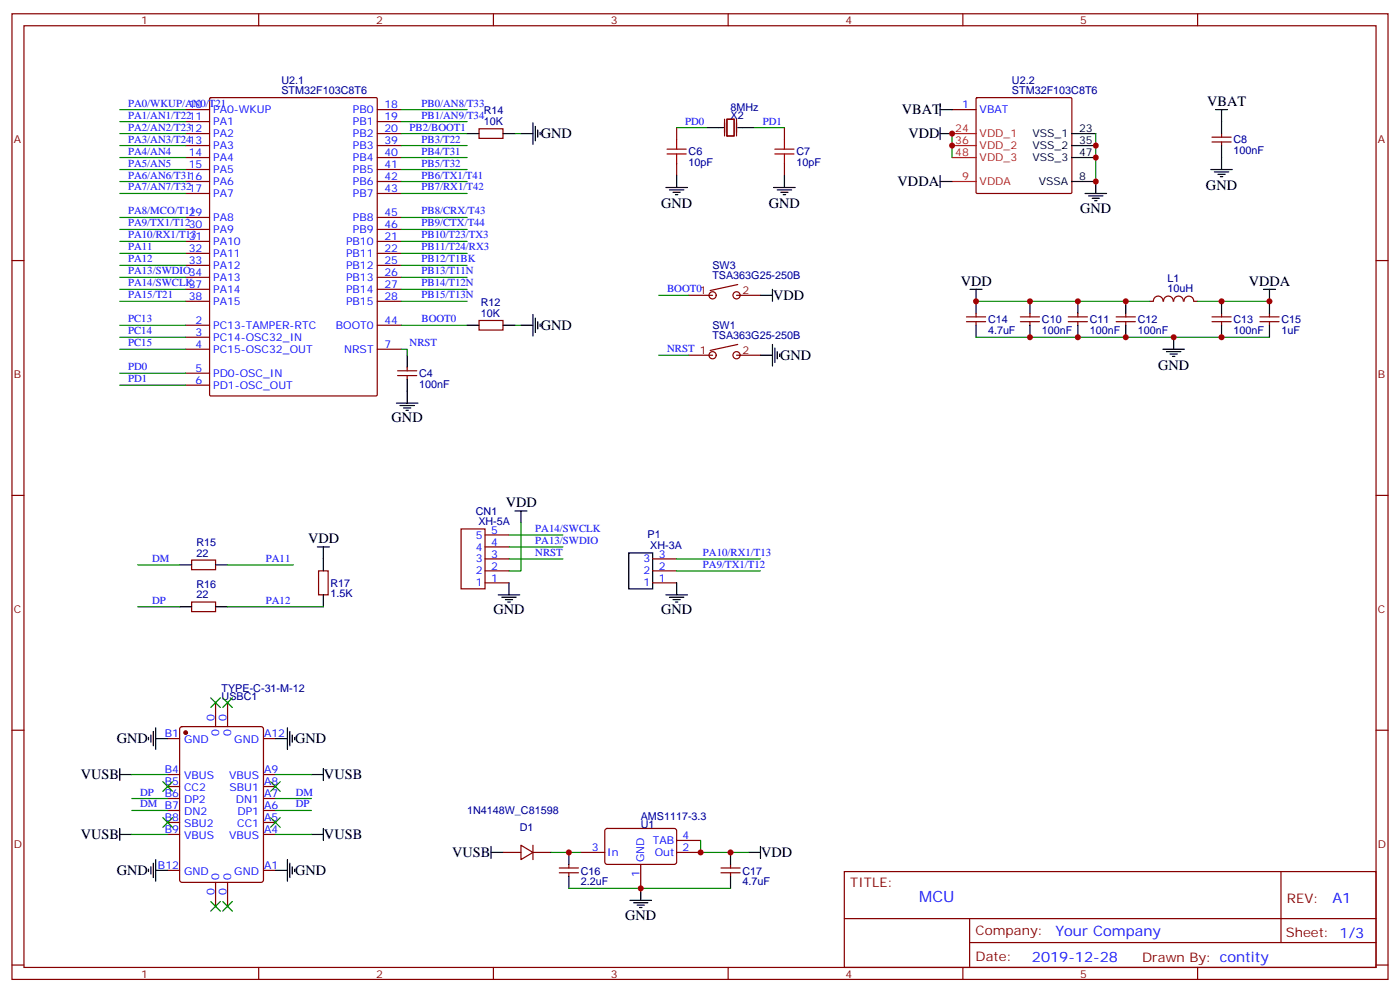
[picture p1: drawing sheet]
<svg xmlns="http://www.w3.org/2000/svg" width="412mm" height="292mm" viewBox="0 0 412 292" stroke-linecap="round" stroke-linejoin="round" font-family="sans-serif">
<g fill="none" stroke="#870000" stroke-width=".35">
<path d="M3.5 4.1h405.4v284.3h-405.4zM7.1 7.6h398.2v277.3h-398.2zM76.2 4.1v3.5M145.3 4.1v3.5M214.5 4.1v3.5M283.6 4.1v3.5M352.8 4.1v3.5M54.7 32.3h7M54.7 35.8h7M54.7 39.3h7M61.8 28.9l.3-.1h48.7l.3 .1v87.3l-.2 .3-48.8 .1-.3-.2zM111.1 32.3h7.1"/>
<path d="M111.1 35.8h7.1M111.1 39.3h7.1M141.1 37.9h7.1v2.8h-7.1zM199.3 37.6v3.5M213.4 35.1v4.9M214.1 35.1h2.2v4.9h-2.2zM217 35.1v4.9M231.1 37.6v3.5M280.5 32.3h7M287.6 28.9l.3-.1h27.7l.1 .3v27.7l-.3 .2-27.7-.1-.2-.3zM359.8 39.3v1.1M54.7 42.9h7"/>
<path d="M54.7 46.4h7M54.7 49.9h7M54.7 53.4h7M54.7 57h7M111.1 42.9h7.1M111.1 46.4h7.1M111.1 49.9h7.1M111.1 53.4h7.1M111.1 57h7.1M199.3 48.2v3.5M231.1 48.2v3.5M357 40.4h5.7"/>
<path d="M357 41.8h5.7M359.8 41.8v1.1M3.5 76.7h3.6M54.7 71.1h7M54.7 74.6h7M54.7 78.1h7M54.7 64h7M54.7 67.6h7M111.1 71.1h7.1M111.1 74.6h7.1M111.1 78.1h7.1M111.1 64h7.1"/>
<path d="M111.1 67.6h7.1M405.3 76.7h3.6M54.7 95.8h7M54.7 81.7h7M54.7 85.2h7M54.7 88.7h7M54.7 99.3h7M111.1 95.8h7.1M111.1 81.7h7.1M111.1 85.2h7.1M111.1 88.7h7.1M141.1 94.4h7.1v2.8h-7.1z"/>
<path d="M202.8 87h7.1M217 87h7M217.3 83.8l-8.1 1.7M284.7 94.7h5.6M284.7 93.3h5.6M287.5 92.3v1M287.5 94.7v1.1M300.6 94.7h5.6M300.6 93.3h5.6M303.4 92.3v1M303.4 94.7v1.1M314.7 94.7h5.6"/>
<path d="M314.7 93.3h5.6M317.5 92.3v1M317.5 94.7v1.1M328.8 94.7h5.6M328.8 93.3h5.6M331.6 92.3v1M331.6 94.7v1.1M338.7 88.7h1M339.8 88.7a1.41 1.41 0 0 1 1.4-1.5 1.41 1.41 0 0 1 1.4 1.5M342.8 88.7a1.41 1.41 0 0 1 1.4-1.5 1.41 1.41 0 0 1 1.4 1.5M345.7 88.7a1.41 1.41 0 0 1 1.5-1.5 1.41 1.41 0 0 1 1.4 1.5M348.8 88.7a1.41 1.41 0 0 1 1.4-1.5 1.41 1.41 0 0 1 1.4 1.5"/>
<path d="M351.7 88.7h1.1M357 94.7h5.7M357 93.3h5.7M359.8 92.3v1M359.8 94.7v1.1M371.1 94.7h5.7M371.1 93.3h5.7M373.9 92.3v1M373.9 94.7v1.1M54.7 102.8h7M54.7 109.9h7M54.7 113.4h7"/>
<path d="M111.1 102.8h7.1M117.1 110.6h5.7M117.1 109.2h5.7M119.9 108.1v1.1M119.9 110.6v1.1M202.8 104.6h7.1M217 104.6h7M217.3 101.4l-8.1 1.8M3.5 145.9h3.6M135.8 155.8h7.1v17.6h-7.1zM142.9 157.5h7M405.3 145.9h3.6"/>
<path d="M56.4 164.9h7.1v2.8h-7.1zM56.4 177.3h7.1v2.8h-7.1zM93.8 168.1h2.9v7.1h-2.9zM142.9 171.6h7M142.9 168.1h7M142.9 164.6h7M142.9 161h7M192.3 171.6h7M192.3 168.1h7M192.3 164.6h7M3.5 215h3.6M49.4 217.5h3.5"/>
<path d="M53.2 214.2l.4-.2h23.3l.7 .4v44.7l-.5 .7h-23.5l-.6-.4-.1-44.7zM63.5 206.9v7.1M67 206.9v7.1M77.6 217.5h3.5M405.3 215h3.6M49.4 228.1h3.5M49.4 231.6h3.5M49.4 235.1h3.5M49.4 238.7h3.5M77.6 228.1h3.5M77.6 231.6h3.5M77.6 235.1h3.5"/>
<path d="M77.6 238.7h3.5M49.4 242.2h3.5M49.4 245.7h3.5M49.4 256.3h3.5M63.5 259.8v7.1M67 259.8v7.1M77.6 242.2h3.5M77.6 245.7h3.5M77.6 256.3h3.5M148.2 251h5.3M153.5 248.9l3.5 2.1-3.5 2.1zM157 251h5.3"/>
<path d="M157 248.9v4.2M164.7 257h5.7M164.7 255.6h5.7M167.6 254.5v1.1M167.6 257v1.1M171.1 251h7.1M178.4 244.2l.5-.3 20 .1 .4 .7v9.4l-.7 .4h-20l-.4-.7v-9.1zM188.7 254.5v7.1M199.3 251h7.1M199.3 247.5h7.1M212.4 257h5.6M212.4 255.6h5.6"/>
<path d="M215.2 254.5v1.1M215.2 257v1.1M248.7 256.6h156.6v28.3h-156.6zM377.3 256.7v20.8M248.7 270.5h156.5M285.6 277.5h119.6M285.6 270.5v14.1M3.5 284.2h3.6M76.2 284.9v3.5M145.3 284.9v3.5M214.5 284.9v3.5M283.6 284.9v3.5"/>
<path d="M352.8 284.9v3.5M405.3 284.2h3.6"/>
<circle cx="209.9" cy="87" r="1.06"/>
<circle cx="217" cy="87" r="1.06"/>
<circle cx="209.9" cy="104.6" r="1.06"/>
<circle cx="217" cy="104.6" r="1.06"/>
</g>
<path d="M280.5 39.3h7M280.5 42.9h7M280.5 46.4h7M280.5 53.4h7" fill="none" stroke="#f00" stroke-width=".35"/>
<g fill="none" stroke="#000" stroke-width=".35">
<path d="M137.6 39.3h3.5M148.2 39.3h3.5M153.5 39.3h3.5M157 36.2v6.3M157.7 37.2v4.3M158.4 38.3v2.1M159.1 39v.7M208.1 37.6h5M217.3 37.6h4.9M276.9 39.3h3.6M276.9 30.5v3.5M276.9 37.6v3.5"/>
<path d="M276.9 32.3h3.6M315.7 39.3h7.1M358.1 32.3h3.5M359.8 32.3v7M196.1 55.2h6.4M197.2 55.9h4.2M198.3 56.6h2.1M199 57.3h.7M199.3 51.7v3.5M227.9 55.2h6.3M229 55.9h4.2M230 56.6h2.1"/>
<path d="M230.7 57.3h.7M231.1 51.7v3.5M276.9 53.4h3.6M276.9 51.7v3.5M315.7 42.9h7.1M315.7 46.4h7.1M315.7 53.4h7.1v3.6M319.6 57h6.4M320.7 57.7h4.2M321.7 58.4h2.1M322.4 59.1h.7M356.7 49.9h6.3"/>
<path d="M357.7 50.6h4.2M358.8 51.3h2.1M359.5 52h.7M359.8 42.9v7M137.6 95.8h3.5M148.2 95.8h3.5M153.5 95.8h3.5M157 92.6v6.4M157.7 93.7v4.2M158.4 94.7v2.1M159.1 95.4v.7M224 87h3.5"/>
<path d="M227.5 85.2v3.5M285.8 85.2h3.5M287.5 85.2v7.1M287.5 95.8v3.5M303.4 88.7v3.6M303.4 95.8v3.5M317.5 88.7v3.6M317.5 95.8v3.5M331.6 88.7v3.6M331.6 95.8v3.5M345.7 99.3v3.5M359.8 88.7v3.6"/>
<path d="M359.8 95.8v3.5M372.2 85.2h3.5M373.9 85.2v7.1M373.9 95.8v3.5M116.8 118.7h6.3M117.8 119.4h4.3M119.9 104.6v3.5M119.9 111.7v7M224 104.6h3.5M227.5 101.4v6.4M228.2 102.5v4.2M229 103.5v2.2"/>
<path d="M229.7 104.2v.8M342.5 102.8h6.4M343.6 103.5h4.2M344.7 104.2h2.1M345.4 105h.7M118.9 120.1h2.1M119.6 120.8h.7M151.7 150.5h3.5M153.5 150.5v3.5M52.9 166.3h3.5M52.9 178.7h3.5M63.5 166.3h3.5"/>
<path d="M63.5 178.7h3.5M93.5 161h3.5M95.2 161v7.1M95.2 175.2v3.5M146.8 175.2h6.3M147.8 175.9h4.2M148.9 176.6h2.1M149.6 177.3h.7M149.9 171.6v3.6M185.2 162.8h7.1v10.6h-7.1zM196.1 175.2h6.4M197.2 175.9h4.2"/>
<path d="M198.3 176.6h2.1M199 177.3h.7M199.3 171.6v3.6M43.7 217.1v.7M44.4 216.4v2.1M45.2 215.4v4.2M45.9 214.3v6.4M45.9 217.5h3.5M81.1 217.5h3.6M84.7 214.3v6.4M85.4 215.4v4.2M86.1 216.4v2.1"/>
<path d="M86.8 217.1v.7M35.3 226.3v3.5M35.3 228.1h3.5M91.7 228.1h3.5M95.2 226.3v3.5M35.3 245.7h3.5M35.3 243.9v3.6M43.7 255.9v.7M44.4 255.2v2.2M45.2 254.2v4.2M45.9 256.3h3.5M45.9 253.1v6.4"/>
<path d="M81.1 256.3h3.6M84.7 253.1v6.4M85.4 254.2v4.2M86.1 255.2v2.2M86.8 255.9v.7M91.7 245.7h3.5M95.2 243.9v3.6M144.6 251h3.6M144.6 249.2v3.6M167.6 251v3.5M167.6 258.1v3.5M215.2 251v3.5"/>
<path d="M215.2 258.1v3.5M220.5 251h3.5M224 249.2v3.6M185.6 265.1h6.3M186.6 265.8h4.3M187.7 266.5h2.1M188.4 267.2h.7M188.7 261.6v3.5"/>
</g>
<path d="M196.5 45.3h5.6M196.5 43.9h5.6M199.3 41.1v2.8M199.3 45.3v2.9M228.2 45.3h5.7M228.2 43.9h5.7M231.1 41.1v2.8M231.1 45.3v2.9" fill="none" stroke="#a10000" stroke-width=".35"/>
<circle cx="54.7" cy="215.7" r=".53" fill="#870000" stroke="#870000" stroke-width=".35"/>
<g fill="none" stroke="#008700" stroke-width=".35">
<path d="M35.3 39.3h19.4M35.3 35.8h19.4M35.3 32.3h19.4M118.2 39.3h19.4M118.2 35.8h19.4M118.2 32.3h19.4M151.7 39.3h1.8M199.3 37.6h8.8M222.2 37.6h8.9M280.5 39.3v7.1M322.8 39.3v14.1M35.3 46.4h19.4"/>
<path d="M35.3 49.9h19.4M35.3 57h19.4M35.3 53.4h19.4M35.3 42.9h19.4M118.2 46.4h19.4M118.2 49.9h19.4M118.2 57h19.4M118.2 53.4h19.4M118.2 42.9h19.4M35.3 64h19.4M35.3 67.6h19.4M35.3 74.6h19.4"/>
<path d="M35.3 71.1h19.4M35.3 78.1h19.4M118.2 64h19.4M118.2 67.6h19.4M118.2 74.6h19.4M118.2 71.1h19.4M118.2 78.1h19.4M35.3 85.2h19.4M35.3 88.7h19.4M35.3 81.7h19.4M35.3 95.8h19.4M35.3 99.3h19.4"/>
<path d="M118.2 85.2h19.4M118.2 88.7h19.4M118.2 81.7h19.4M118.2 95.8h19.4M151.7 95.8h1.8M194 87h8.8M287.5 88.7h51.2M287.5 99.3h86.4M352.8 88.7h21.1M35.3 102.8h19.4M35.3 109.9h19.4M35.3 113.4h19.4"/>
<path d="M118.2 102.8h1.7v1.8M194 104.6h8.8M149.9 157.5h15.9M153.5 154v14.1h-3.6M40.6 178.7h12.3M40.6 166.3h12.3M67 166.3h19.4M67 178.7h28.2M149.9 164.6h15.9M149.9 161h15.9M199.3 164.6h24.7M199.3 168.1h24.7"/>
<path d="M38.8 228.1h10.6M38.8 235.1h10.6M38.8 238.7h10.6M81.1 228.1h10.6M81.1 235.1h10.6M81.1 238.7h10.6M38.8 245.7h10.6M81.1 245.7h10.6M162.3 251h8.8M206.4 247.5v3.5h14.1M167.6 261.6h47.6"/>
</g>
<g fill="#c00">
<circle cx="206.4" cy="251" r=".88"/>
<circle cx="215.2" cy="251" r=".88"/>
<circle cx="188.7" cy="261.6" r=".88"/>
<circle cx="345.7" cy="99.3" r=".88"/>
<circle cx="287.5" cy="88.7" r=".88"/>
<circle cx="373.9" cy="88.7" r=".88"/>
<circle cx="359.8" cy="88.7" r=".88"/>
<circle cx="303.4" cy="88.7" r=".88"/>
<circle cx="317.5" cy="88.7" r=".88"/>
<circle cx="331.6" cy="88.7" r=".88"/>
<circle cx="359.8" cy="99.3" r=".88"/>
<circle cx="303.4" cy="99.3" r=".88"/>
<circle cx="317.5" cy="99.3" r=".88"/>
<circle cx="331.6" cy="99.3" r=".88"/>
<circle cx="280.5" cy="42.9" r=".88"/>
<circle cx="280.5" cy="39.3" r=".88"/>
<circle cx="322.8" cy="46.4" r=".88"/>
<circle cx="322.8" cy="42.9" r=".88"/>
<circle cx="322.8" cy="53.4" r=".88"/>
<circle cx="167.6" cy="251" r=".88"/>
</g>
<g fill="#c00" stroke="#008700" stroke-width=".35">
<path d="M65.6 265.5l2.8 2.8zM68.4 265.5l-2.8 2.8z"/>
<path d="M62.1 265.5l2.8 2.8zM64.9 265.5l-2.8 2.8z"/>
<path d="M79.7 240.8l2.8 2.8zM79.7 243.6l2.8-2.8z"/>
<path d="M79.7 230.2l2.8 2.8zM82.5 230.2l-2.8 2.8z"/>
<path d="M48 240.8l2.8 2.8zM48 243.6l2.8-2.8z"/>
<path d="M48 230.2l2.8 2.8zM50.8 230.2l-2.8 2.8z"/>
<path d="M65.6 205.5l2.8 2.8zM68.4 205.5l-2.8 2.8z"/>
<path d="M62.1 205.5l2.8 2.8zM64.9 205.5l-2.8 2.8z"/>
</g>
<text font-size="4.6" fill="#00f" x="270.8" y="265.7">MCU</text>
<g font-size="4.2">
<text x="265.6" y="33.7">VBAT</text>
<text x="355.6" y="31.2">VBAT</text>
<text x="159.3" y="40.7">GND</text>
<text x="267.6" y="40.7">VDD</text>
<text x="264.4" y="54.9">VDDA</text>
<text x="355.2" y="55.9">GND</text>
<text x="194.7" y="61.2">GND</text>
<text x="226.5" y="61.2">GND</text>
<text x="318.2" y="62.6">GND</text>
<text x="227.7" y="88.3">VDD</text>
<text x="283" y="84.1">VDD</text>
<text x="367.9" y="84.1">VDDA</text>
<text x="159.3" y="97.2">GND</text>
<text x="229.8" y="105.9">GND</text>
<text x="341.1" y="108.8">GND</text>
<text x="115.4" y="124.4">GND</text>
<text x="149" y="149.4">VDD</text>
<text x="90.8" y="160">VDD</text>
<text x="145.3" y="180.8">GND</text>
<text x="194.7" y="180.8">GND</text>
<text x="34.4" y="218.9">GND</text>
<text x="87" y="218.9">GND</text>
<text x="23.8" y="229.5">VUSB</text>
<text x="95.4" y="229.5">VUSB</text>
<text x="23.8" y="247.1">VUSB</text>
<text x="95.4" y="247.1">VUSB</text>
<text x="34.4" y="257.7">GND</text>
<text x="87" y="257.7">GND</text>
<text x="133.2" y="252.4">VUSB</text>
<text x="224.2" y="252.4">VDD</text>
<text x="184.1" y="270.8">GND</text>
</g>
<g font-size="4.2" fill="#00f">
<text x="392.5" y="265.9">A1</text>
<text x="310.9" y="275.5">Your Company</text>
<text x="304" y="283.3">2019-12-28</text>
</g>
<g font-size="3.9" fill="#800">
<text x="250.5" y="261.2">TITLE:</text>
<text x="379.1" y="265.9">REV:</text>
<text x="287.4" y="275.4">Company:</text>
<text x="378.7" y="276">Sheet: 1/3</text>
<text x="287.4" y="283.1">Date:</text>
<text x="336.4" y="283.2">Drawn By: contity</text>
</g>
<g font-size="3.2" fill="#800">
<text x="41.6" y="7.1">1</text>
<text x="110.8" y="7.1">2</text>
<text x="179.9" y="7.1">3</text>
<text x="249.1" y="7.1">4</text>
<text x="318.2" y="7.1">5</text>
<text x="4.1" y="42.2">A</text>
<text x="405.9" y="42.2">A</text>
<text x="218.7" y="86.6">2</text>
<text x="218.7" y="104.2">2</text>
<text x="4.1" y="111.3">B</text>
<text x="405.9" y="111.3">B</text>
<text x="4.1" y="180.4">C</text>
<text x="405.9" y="180.4">C</text>
<text x="4.1" y="249.6">D</text>
<text x="405.9" y="249.6">D</text>
<text x="41.6" y="287.9">1</text>
<text x="110.8" y="287.9">2</text>
<text x="179.9" y="287.9">3</text>
<text x="249.1" y="287.9">4</text>
<text x="318.2" y="287.9">5</text>
</g>
<g font-size="3.2" fill="#000080">
<text x="82.9" y="27.7">STM32F103C8T6</text>
<text x="82.9" y="24.8">U2.1</text>
<text x="298.1" y="27.7">STM32F103C8T6</text>
<text x="298.1" y="24.8">U2.2</text>
<text x="142.5" y="33.7">R14</text>
<text x="215.2" y="32.6">8MHz</text>
<text x="215.2" y="35.1">X2</text>
<text x="142.5" y="36.9">10K</text>
<text x="202.8" y="45.8">C6</text>
<text x="234.6" y="45.8">C7</text>
<text x="363.4" y="45.4">100nF</text>
<text x="363.4" y="42.2">C8</text>
<text x="202.8" y="48.9">10pF</text>
<text x="234.6" y="48.9">10pF</text>
<text x="209.8" y="82.3">TSA363G25-250B</text>
<text x="209.8" y="79.2">SW3</text>
<text x="343.9" y="83">L1</text>
<text x="343.9" y="86.1">10uH</text>
<text x="141.6" y="93.3">10K</text>
<text x="141.6" y="90.1">R12</text>
<text x="291" y="95.2">C14</text>
<text x="306.9" y="95.2">C10</text>
<text x="321" y="95.2">C11</text>
<text x="335.1" y="95.2">C12</text>
<text x="363.4" y="95.2">C13</text>
<text x="377.5" y="95.2">C15</text>
<text x="209.8" y="99.9">TSA363G25-250B</text>
<text x="209.8" y="96.8">SW1</text>
<text x="291" y="98.3">4.7uF</text>
<text x="306.9" y="98.3">100nF</text>
<text x="321" y="98.3">100nF</text>
<text x="335.1" y="98.3">100nF</text>
<text x="363.4" y="98.3">100nF</text>
<text x="377.5" y="98.3">1uF</text>
<text x="123.5" y="111.1">C4</text>
<text x="123.5" y="114.3">100nF</text>
<text x="140.2" y="151.5">CN1</text>
<text x="140.9" y="154.7">XH-5A</text>
<text x="57.9" y="160.7">R15</text>
<text x="190.7" y="158.5">P1</text>
<text x="191.5" y="161.7">XH-3A</text>
<text x="57.9" y="163.9">22</text>
<text x="57.9" y="173.1">R16</text>
<text x="97.4" y="172.8">R17</text>
<text x="57.9" y="176.2">22</text>
<text x="97.4" y="175.9">1.5K</text>
<text x="65.3" y="203.7">TYPE-C-31-M-12</text>
<text x="65.3" y="206.2">USBC1</text>
<text x="137.6" y="239.8">1N4148W_C81598</text>
<text x="153.1" y="244.7">D1</text>
<text x="188.7" y="241.5">AMS1117-3.3</text>
<text x="188.7" y="243.9">U1</text>
<text x="171.1" y="257.5">C16</text>
<text x="218.7" y="257.5">C17</text>
<text x="171.1" y="260.7">2.2uF</text>
<text x="218.7" y="260.7">4.7uF</text>
</g>
<g font-size="3.2" fill="#00f">
<text x="37.7" y="34.9">PA1/AN1/T2211</text>
<text x="37.7" y="31.4">PA0/WKUP/AN0/T21</text>
<text x="55.6" y="31.9">10</text>
<text x="62.8" y="33.3">PA0-WKUP</text>
<text x="104" y="33.3">PB0</text>
<text x="113.2" y="31.9">18</text>
<text x="113.2" y="35.5">19</text>
<text x="124.2" y="34.9">PB1/AN9/T34</text>
<text x="124.2" y="31.4">PB0/AN8/T33</text>
<text x="283.4" y="31.9">1</text>
<text x="288.6" y="33.3">VBAT</text>
<text x="37.7" y="42">PA3/AN3/T2413</text>
<text x="37.7" y="38.5">PA2/AN2/T2312</text>
<text x="62.8" y="36.9">PA1</text>
<text x="62.8" y="40.4">PA2</text>
<text x="104" y="36.9">PB1</text>
<text x="104" y="40.4">PB2</text>
<text x="113.2" y="39">20</text>
<text x="120.6" y="38.5">PB2/BOOT1</text>
<text x="124.2" y="42">PB3/T22</text>
<text x="201.8" y="36.7">PD0</text>
<text x="224.7" y="36.7">PD1</text>
<text x="37.7" y="45.5">PA4/AN4</text>
<text x="55.6" y="46">14</text>
<text x="62.8" y="43.9">PA3</text>
<text x="62.8" y="47.4">PA4</text>
<text x="104" y="43.9">PB3</text>
<text x="104" y="47.4">PB4</text>
<text x="113.2" y="42.5">39</text>
<text x="113.2" y="46">40</text>
<text x="124.2" y="45.5">PB4/T31</text>
<text x="37.7" y="52.6">PA6/AN6/T3116</text>
<text x="37.7" y="49">PA5/AN5</text>
<text x="55.6" y="49.6">15</text>
<text x="62.8" y="51">PA5</text>
<text x="104" y="51">PB5</text>
<text x="113.2" y="49.6">41</text>
<text x="113.2" y="53.1">42</text>
<text x="124.2" y="52.6">PB6/TX1/T41</text>
<text x="124.2" y="49">PB5/T32</text>
<text x="37.7" y="56.1">PA7/AN7/T3217</text>
<text x="62.8" y="54.5">PA6</text>
<text x="62.8" y="58">PA7</text>
<text x="104" y="54.5">PB6</text>
<text x="104" y="58">PB7</text>
<text x="113.2" y="56.6">43</text>
<text x="124.2" y="56.1">PB7/RX1/T42</text>
<text x="37.7" y="63.1">PA8/MCO/T11</text>
<text x="55.6" y="63.7">29</text>
<text x="62.8" y="65.1">PA8</text>
<text x="104" y="65.1">PB8</text>
<text x="113.2" y="63.7">45</text>
<text x="124.2" y="63.1">PB8/CRX/T43</text>
<text x="37.7" y="70.2">PA10/RX1/T13</text>
<text x="37.7" y="66.7">PA9/TX1/T1230</text>
<text x="55.6" y="70.7">31</text>
<text x="62.8" y="68.6">PA9</text>
<text x="104" y="68.6">PB9</text>
<text x="113.2" y="70.7">21</text>
<text x="113.2" y="67.2">46</text>
<text x="124.2" y="70.2">PB10/T23/TX3</text>
<text x="124.2" y="66.7">PB9/CTX/T44</text>
<text x="37.7" y="77.3">PA12</text>
<text x="37.7" y="73.7">PA11</text>
<text x="55.6" y="74.3">32</text>
<text x="55.6" y="77.8">33</text>
<text x="62.8" y="72.1">PA10</text>
<text x="62.8" y="75.7">PA11</text>
<text x="101.9" y="72.1">PB10</text>
<text x="101.9" y="75.7">PB11</text>
<text x="113.2" y="74.3">22</text>
<text x="113.2" y="77.8">25</text>
<text x="124.2" y="77.3">PB12/T1BK</text>
<text x="124.2" y="73.7">PB11/T24/RX3</text>
<text x="37.7" y="80.8">PA13/SWDIO34</text>
<text x="62.8" y="79.2">PA12</text>
<text x="62.8" y="82.7">PA13</text>
<text x="101.9" y="79.2">PB12</text>
<text x="101.9" y="82.7">PB13</text>
<text x="113.2" y="81.3">26</text>
<text x="124.2" y="80.8">PB13/T11N</text>
<text x="37.7" y="87.8">PA15/T21</text>
<text x="37.7" y="84.3">PA14/SWCLK37</text>
<text x="55.6" y="88.4">38</text>
<text x="62.8" y="86.3">PA14</text>
<text x="62.8" y="89.8">PA15</text>
<text x="101.9" y="86.3">PB14</text>
<text x="101.9" y="89.8">PB15</text>
<text x="113.2" y="84.8">27</text>
<text x="113.2" y="88.4">28</text>
<text x="124.2" y="87.8">PB15/T13N</text>
<text x="124.2" y="84.3">PB14/T12N</text>
<text x="196.5" y="86.1">BOOT01</text>
<text x="37.7" y="94.9">PC13</text>
<text x="57.6" y="95.4">2</text>
<text x="113.2" y="95.4">44</text>
<text x="124.2" y="94.9">BOOT0</text>
<text x="37.7" y="98.4">PC14</text>
<text x="37.7" y="102">PC15</text>
<text x="57.6" y="99">3</text>
<text x="62.8" y="96.8">PC13-TAMPER-RTC</text>
<text x="62.8" y="100.4">PC14-OSC32_IN</text>
<text x="98.9" y="96.8">BOOT0</text>
<text x="120.6" y="102">NRST</text>
<text x="57.6" y="102.5">4</text>
<text x="62.8" y="103.9">PC15-OSC32_OUT</text>
<text x="101.4" y="103.9">NRST</text>
<text x="113.2" y="102.5">7</text>
<text x="196.5" y="103.7">NRST 1</text>
<text x="37.7" y="109">PD0</text>
<text x="37.7" y="112.5">PD1</text>
<text x="57.6" y="109.5">5</text>
<text x="57.6" y="113.1">6</text>
<text x="62.8" y="110.9">PD0-OSC_IN</text>
<text x="62.8" y="114.5">PD1-OSC_OUT</text>
<text x="140.2" y="158.6">5</text>
<text x="144.6" y="160.7">4</text>
<text x="144.6" y="157.2">5</text>
<text x="157.7" y="156.6">PA14/SWCLK</text>
<text x="157.7" y="160.2">PA13/SWDIO</text>
<text x="44.8" y="165.5">DM</text>
<text x="78.3" y="165.5">PA11</text>
<text x="140.2" y="165.6">3</text>
<text x="140.2" y="162.1">4</text>
<text x="144.6" y="167.7">2</text>
<text x="144.6" y="164.2">3</text>
<text x="157.7" y="163.7">NRST</text>
<text x="189.5" y="165.6">3</text>
<text x="194" y="167.7">2</text>
<text x="194" y="164.2">3</text>
<text x="207.1" y="167.2">PA9/TX1/T12</text>
<text x="207.1" y="163.7">PA10/RX1/T13</text>
<text x="140.2" y="172.7">1</text>
<text x="140.2" y="169.2">2</text>
<text x="144.6" y="171.3">1</text>
<text x="189.5" y="172.7">1</text>
<text x="189.5" y="169.2">2</text>
<text x="194" y="171.3">1</text>
<text x="44.8" y="177.8">DP</text>
<text x="78.3" y="177.8">PA12</text>
<text x="63.1" y="212.2" transform="rotate(-90 63.1 212.2)">0</text>
<text x="66.7" y="212.2" transform="rotate(-90 66.7 212.2)">0</text>
<text x="48.5" y="217.1">B1</text>
<text x="54.2" y="218.9">GND</text>
<text x="64.6" y="216.7" transform="rotate(-90 64.6 216.7)">0</text>
<text x="68.1" y="216.7" transform="rotate(-90 68.1 216.7)">0</text>
<text x="69" y="218.9">GND</text>
<text x="77.8" y="217.1">A12</text>
<text x="48.5" y="227.7">B4</text>
<text x="77.8" y="227.7">A9</text>
<text x="48.5" y="231.2">B5</text>
<text x="54.2" y="229.5">VBUS</text>
<text x="54.2" y="233">CC2</text>
<text x="67.5" y="229.5">VBUS</text>
<text x="67.6" y="233">SBU1</text>
<text x="77.8" y="231.2">A8</text>
<text x="41.3" y="237.8">DM B7</text>
<text x="41.3" y="234.2">DP</text>
<text x="48.5" y="234.8">B6</text>
<text x="54.2" y="236.5">DP2</text>
<text x="69.5" y="236.5">DN1</text>
<text x="77.8" y="238.3">A6</text>
<text x="77.8" y="234.8">A7</text>
<text x="87.1" y="234.2">DM</text>
<text x="87.1" y="237.8">DP</text>
<text x="48.5" y="241.8">B8</text>
<text x="48.5" y="245.4">B9</text>
<text x="54.2" y="240.1">DN2</text>
<text x="54.2" y="243.6">SBU2</text>
<text x="69.9" y="243.6">CC1</text>
<text x="69.9" y="240.1">DP1</text>
<text x="77.8" y="245.4">A4</text>
<text x="77.8" y="241.8">A5</text>
<text x="54.2" y="247.1">VBUS</text>
<text x="67.5" y="247.1">VBUS</text>
<text x="174.4" y="250.6">3</text>
<text x="192.3" y="248.5">TAB</text>
<text x="201.1" y="250.6">2</text>
<text x="201.1" y="247.1">4</text>
<text x="46.5" y="255.9">B12</text>
<text x="54.2" y="257.7">GND</text>
<text x="69" y="257.7">GND</text>
<text x="77.8" y="255.9">A1</text>
<text x="178.9" y="252.1">In</text>
<text x="189.8" y="253.8" transform="rotate(-90 189.8 253.8)">GND</text>
<text x="192.9" y="252.1">Out</text>
<text x="63.1" y="263.6" transform="rotate(-90 63.1 263.6)">0</text>
<text x="64.6" y="259.1" transform="rotate(-90 64.6 259.1)">0</text>
<text x="66.7" y="263.6" transform="rotate(-90 66.7 263.6)">0</text>
<text x="68.1" y="259.1" transform="rotate(-90 68.1 259.1)">0</text>
<text x="188.4" y="258.3" transform="rotate(-90 188.4 258.3)">1</text>
</g>
<g font-size="3.2" fill="#f00">
<text x="281.4" y="39">24</text>
<text x="288.6" y="40.4">VDD_1</text>
<text x="281.4" y="42.5">36</text>
<text x="281.4" y="46">48</text>
<text x="288.6" y="43.9">VDD_2</text>
<text x="288.6" y="47.4">VDD_3</text>
<text x="283.4" y="53.1">9</text>
<text x="288.6" y="54.5">VDDA</text>
</g>
<g font-size="3.2">
<text x="304.1" y="40.4">VSS_1</text>
<text x="317.9" y="39">23</text>
<text x="304.1" y="43.9">VSS_2</text>
<text x="304.1" y="47.4">VSS_3</text>
<text x="317.9" y="42.5">35</text>
<text x="317.9" y="46">47</text>
<text x="317.9" y="53.1">8</text>
<text x="306" y="54.5">VSSA</text>
</g>
</svg>
